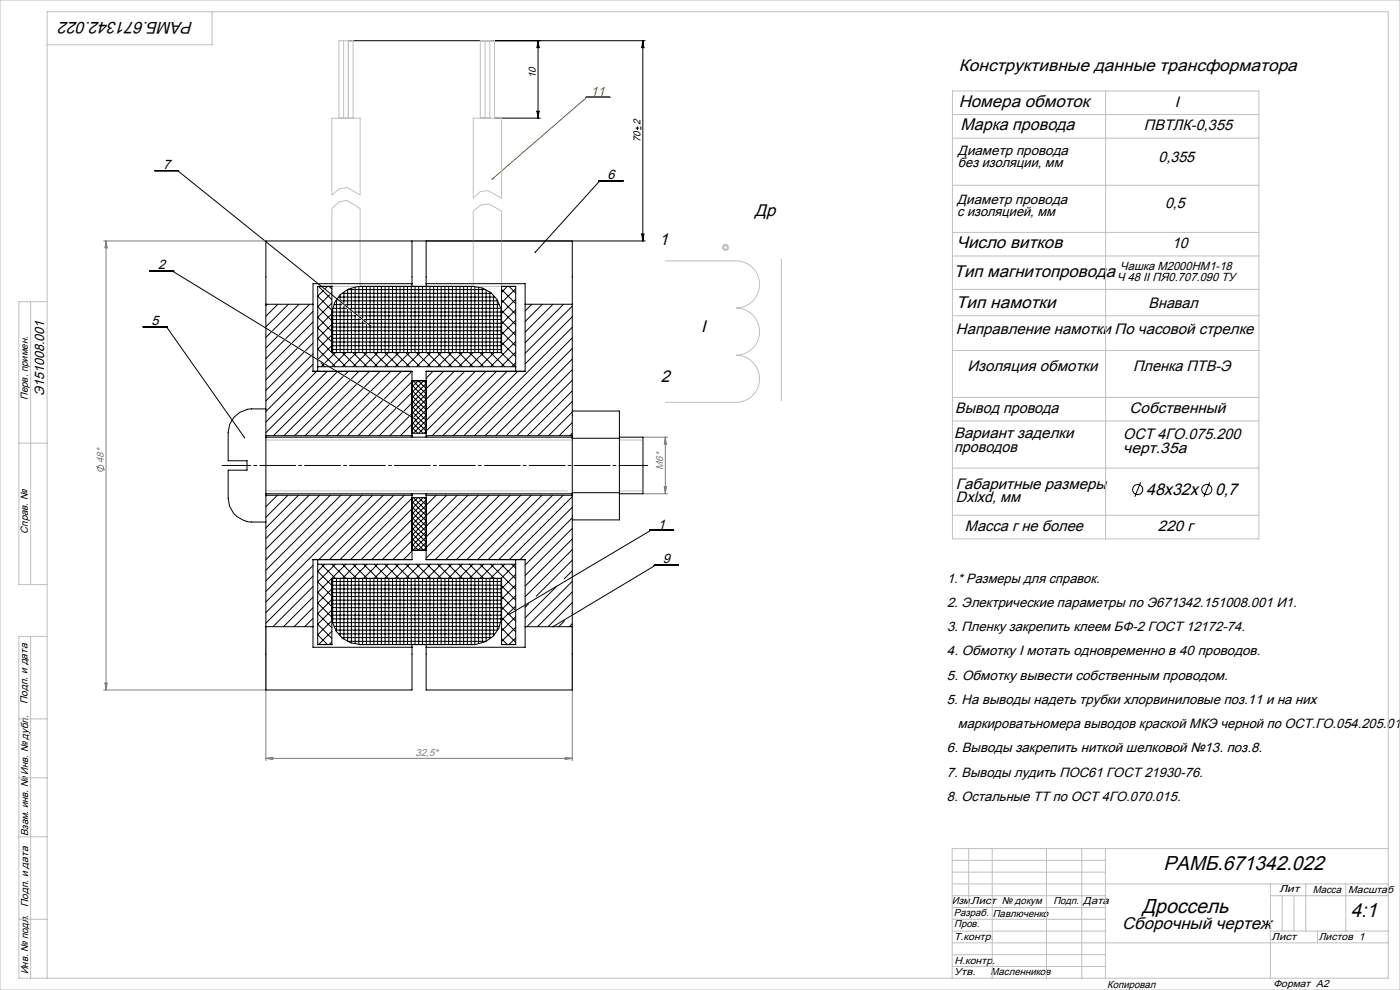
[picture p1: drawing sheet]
<svg xmlns="http://www.w3.org/2000/svg" width="594mm" height="420mm" viewBox="0 0 594 420" stroke-linecap="round" stroke-linejoin="round" font-family="sans-serif">
<g fill="none" stroke="#808080" stroke-width=".42">
<path d="M44 102.2h68.8M45 102.2l.4 3a.45 .45 0 0 0-.4-.4 .45 .45 0 0 0-.5 .4zM45 102.2v190.5M40.8 197.9l3.7 1.5M272.8 185.5h10.5M282.3 185.5l.4 3a.45 .45 0 0 0-.4-.5 .45 .45 0 0 0-.5 .5zM282.3 185.5v24M272.8 209.5h10.5M281.8 206.5a.45 .45 0 0 0 .5 .4 .45 .45 0 0 0 .4-.4l-.4 3zM112.8 265.9v56.8M242.8 265.9v56.8M44 292.7h68.8"/>
<path d="M44.5 289.7a.45 .45 0 0 0 .5 .4 .45 .45 0 0 0 .4-.4l-.4 3zM112.8 321.7l3-.4a.45 .45 0 0 0-.4 .4 .45 .45 0 0 0 .4 .5zM112.8 321.7h130M239.8 321.3l3 .4-3 .5a.45 .45 0 0 0 .4-.5 .45 .45 0 0 0-.4-.4z"/>
<circle cx="42.7" cy="198.6" r="1.29"/>
</g>
<g fill="none" stroke="#000" stroke-width=".42">
<path d="M147.8 17.3h125.9M228.3 17.3l.4 3a.45 .45 0 0 0-.4-.5 .45 .45 0 0 0-.5 .5zM228.3 17.3v32.8M272.7 17.3l.5 3a.45 .45 0 0 0-.5-.5 .45 .45 0 0 0-.4 .5zM272.7 17.3v84.9M209.8 50.1h19.5M227.8 47.1a.45 .45 0 0 0 .5 .4 .45 .45 0 0 0 .4-.4l-.4 3zM269.7 54.4h1.5M270.4 53.6v1.5M271.9 53.6v1.5M65.6 72.4h10.2M75.8 72.7l81.3 65.5"/>
<path d="M254.1 76.8h10.2M254.1 77.1l-27 29.9M272.3 99.2a.45 .45 0 0 0 .4 .5 .45 .45 0 0 0 .5-.5l-.5 3zM63.5 115h10.2M73.7 115.4l102.6 62.5M174.8 102.2h98.9M60.7 138.7h10.2M70.9 139.1l32.8 46.6M483.9 204.6l-2.4 6.2M513.2 204.6l-2.4 6.2M275.6 225h10.2M275.6 225.3l-59.4 35.3"/>
<path d="M277.6 239.8h10.2M277.6 240.1l-43 25.8"/>
<circle cx="482.7" cy="207.7" r="2.15"/>
<circle cx="512" cy="207.7" r="2.15"/>
</g>
<g fill="none" stroke="#c0c0c0" stroke-width=".42">
<path d="M0 0h594v420h-594zM90 5v14h-70M145.8 17.3v32.8M147.8 17.3v32.8M205.8 17.3v32.8M207.8 17.3v32.8M404.1 38.6h130v190h-130zM469.1 38.6v190M140.8 50.1h12v32.6l-5.6-3.2-3.3 .6-3.1 2.6zM143.8 50.1v-32.8h6v32.8M200.8 50.1h12v34l-5.8-3.3-3.3 .5-2.9 2.8zM203.8 50.1v-32.8h6v32.8"/>
<path d="M404.1 48.6h130M404.1 58.6h130M404.1 78.6h130M140.8 88.5l3.1-2.9 3.2-.6 5.7 3.5v33h-12zM200.8 89.5l3.1-2.5 3.3-.5 5.6 3v32h-12zM404.1 98.6h130M282.3 110.7h30a10 10 0 0 1 10 10 10 10 0 0 1-10 10 10 10 0 0 1 10 10 10 10 0 0 1-10 10 10 10 0 0 1 10 10 10 10 0 0 1-10 10h-30M331.5 110v60M404.1 108.6h130M13 128v120M20 128h-12v120h12M404.1 122.8h130"/>
<path d="M404.1 134h130M404.1 148.7h130M404.1 168.6h130M404.1 178.6h130M8 188h12M112.7 186.7h130.1M262.8 186.7h9.7M404.1 198.6h130M112.7 208.3h128.1M262.8 208.3h9.7M404.1 218.6h130M13 270v145"/>
<path d="M20 270h-12v145h581v-410h-569v410M8 305h12M8 330h12M8 355h12M411 360v25M421 360v55M444 360v55M459 360v55M469 360v55M589 360h-185v55M404 365h65M404 370h65"/>
<path d="M404 375h185M404 380h65M539 375v40M539 380h50M544 380v15M549 380v15M554 375v20M571 375v20M8 390h12M404 390h65M404 395h65M404 400h185"/>
<path d="M404 385h65M539 395h50M559 395v5M404 405h65M404 410h65"/>
</g>
<circle cx="307.8" cy="105" r="1" fill="none" stroke="#c0c0c0" stroke-width="1" stroke-linecap="butt"/>
<path d="M94.2 197.5h180.6" fill="none" stroke="#000" stroke-width=".42" stroke-dasharray="15.2 1.3 1.3 1.3" stroke-dashoffset="3.1"/>
<path d="M248.5 41.3h10.2M248.5 41.6l-39.7 34.4" fill="none" stroke="#808000" stroke-width=".42"/>
<path d="M226.9 106.8v.5l.4-.1v-.4zM103.5 185.5l.1 .4h.4l-.1-.5zM156.9 138v.4l.4-.1v-.4zM234.4 265.7v.4h.4v-.4zM216 260.4v.4h.4v-.4zM176.1 177.7v.4h.4v-.4z" fill="#000"/>
<path d="M208.6 75.8h.4v.4h-.4z" fill="#808000"/>
<path d="M272.7 17.3l.5 3a.45 .45 0 0 0-.5-.5 .45 .45 0 0 0-.4 .5zM272.3 99.2a.45 .45 0 0 0 .4 .5 .45 .45 0 0 0 .5-.5l-.5 3zM228.3 17.3l.4 3a.45 .45 0 0 0-.4-.5 .45 .45 0 0 0-.5 .5zM227.8 47.1a.45 .45 0 0 0 .5 .4 .45 .45 0 0 0 .4-.4l-.4 3z" fill="#000"/>
<g fill="#808080">
<path d="M44.5 289.7a.45 .45 0 0 0 .5 .4 .45 .45 0 0 0 .4-.4l-.4 3zM45 102.2l.4 3a.45 .45 0 0 0-.4-.4 .45 .45 0 0 0-.5 .4z"/>
<path d="M282.3 185.5l.4 3a.45 .45 0 0 0-.4-.5 .45 .45 0 0 0-.5 .5zM281.8 206.5a.45 .45 0 0 0 .5 .4 .45 .45 0 0 0 .4-.4l-.4 3z"/>
<path d="M112.8 321.7l3-.4a.45 .45 0 0 0-.4 .4 .45 .45 0 0 0 .4 .5zM239.8 321.3l3 .4-3 .5a.45 .45 0 0 0 .4-.5 .45 .45 0 0 0-.4-.4z"/>
</g>
<g fill="none" stroke="#000" stroke-width=".42">
<path d="M112.8 129.1v136.8M112.8 129.1h20M113.4 129.1l-.6 .6M117.9 129.1l-5.1 5.1M122.4 129.1l-9.5 9.5M126.9 129.1l-11.2 11.2M131.4 129.1l-12.9 12.9M132.8 136.6l-8.8 8.8M132.8 132.1l-11.5 11.6M132.8 129.1v28.5h42M134.8 121.5h6M135.2 121.5l5.6 5.6"/>
<path d="M137.3 123.1l-2.5 2.5 6 6M138.9 121.5l-.9 .9M139.7 121.5l1.1 1.2M139.8 125.1l-5 5 6 6M140.8 137.6l-6 6 12 12M140.8 133.1l-6 6 6 6h72M140.8 128.6l-6 6 6 6M140.8 124.1l-.2 .3M140.8 138.7h72M140.8 137.1h14.2M140.8 135.6h12.2M140.8 134h10.2"/>
<path d="M140.9 132.4h8.1M141.2 131.2v18.4M141.3 130.8h5.7M141.7 129.2h3.3M142.5 127.6h.5M142.7 127.4v22.2M143.6 126h66.4M144.3 125.1v2.3M144.3 128.7v20.9M144.6 127.6h66.6M145.2 124.4h63.4M145.9 123.9v4.7"/>
<path d="M145.9 129.9v19.7M146.6 129.2h65.2M147.4 122.9h58.5M147.5 122.8v7.1M147.5 131.2v18.4M148.6 130.8h63.9M149.1 122.3v8.9M149.1 132.4v17.2M150.6 132.4h62.1M150.7 121.8v10.6M150.7 133.7v15.9M152.3 121.6v12.1"/>
<path d="M152.3 135v14.6M152.6 134h60.2M152.8 121.5a12 12 0 0 0-12 12M152.8 121.5h48M153.9 121.5v13.4M153.9 136.2v13.4M154.6 135.6h58.2M155.4 121.5v14.7M155.4 137.5v12.1M156.6 137.1h56.2M157 121.5v16M157 138.3v11.3"/>
<path d="M158.6 121.5v28.1M160.2 121.5v28.1M161.8 121.5v28.1M163.4 121.5v28.1M165 121.5v28.1M166.6 121.5v28.1M168.1 121.5v28.1M169.7 121.5v28.1M171.3 121.5v28.1M172.9 121.5v28.1M174.5 121.5v28.1M174.8 120.3v-18.1h-62v26.9"/>
<path d="M174.8 120.3h-42v8.8M174.8 120.3v1.2M176.1 121.5v28.1M177.7 121.5v28.1M179.3 121.5v28.1M180.8 120.3v-18.1h62v26.9M180.8 120.3h42v8.8M180.8 120.3v29.3M182.4 121.5v28.1M184 121.5v28.1M185.6 121.5v28.1M187.2 121.5v28.1l-6 6"/>
<path d="M188.8 121.5v28.1M190.4 121.5v28.1M192 121.5v28.1M193.5 121.5v28.1M195.1 121.5v28.1M196.7 121.5v28.1M198.3 121.5v28.1M199.9 121.5v28.1M200.8 121.5a12 12 0 0 1 12 12M201.5 121.7v27.9M203.1 121.9v27.7M204.7 122.2v27.4"/>
<path d="M206.2 123v26.6M207.8 123.9v25.7M209.4 125.4v24.2M211 127.2v22.4M212.6 131.6v18M212.8 122.8l6 6M212.8 127.3l6 6M212.8 131.8l6 6M212.8 136.3l6 6M212.8 121.5h6M215.2 121.5l-2.4 2.5M216 121.5l2.8 2.8"/>
<path d="M218.8 135.9l-6 6h-72M218.8 131.4l-6 6M218.8 126.9l-6 6M218.8 122.5l-6 6M222.8 129.1h20M222.8 129.1v28.5h-42M225.6 129.1l-2.8 2.8M230.1 129.1l-7.3 7.3M234.6 129.1l-11.8 11.8M239.1 129.1l-16.3 16.3M242.8 138.9l-46 45.9M242.8 129.9l-20 20"/>
<path d="M242.8 134.4l-20 20M242.8 129.1v136.8M114.9 141l-2.1 2.1M117.7 142.7l-4.9 4.9M120.5 144.4l-7.7 7.7M123.3 146.1l-10.5 10.5M126.1 147.8l-13.3 13.3M128.9 149.5l-16.1 16.1M131.7 151.2l-18.9 18.9M132.8 154.6l-20 20M132.8 150.1l-.4 .4M132.8 145.6l-3.2 3.2"/>
<path d="M132.8 141.1l-6 6M132.8 157.5h42v27.3M134.3 157.6l-21.5 21.5M134.8 155.6v1.9M134.8 155.6v-34.1h6v28.1h72v-28.1h6v34.1M134.8 155.6h84M136.2 154l1.6 1.6M137.2 154.6l-.9 1M138.8 157.6l-26 26M140.8 146.6l-5.6 5.6M140.8 142.1l-6 6 7.5 7.5M140.8 148.3h72"/>
<path d="M140.8 146.7h72M140.8 143.5h72M140.8 140.3h72M142.3 149.6l-4.3 4.3M142.8 158l-26.8 26.8M145.3 149.6l6 6M145.6 159.7l-25.1 25.1M146.8 149.6l-6 6M147.7 157.6l-1.4 1.4M149.8 149.6l6 6M151.3 149.6l-6 6M152.2 157.6l-3.1 3.1"/>
<path d="M154.3 149.6l6 6M155.8 149.6l-6 6M156.7 157.6l-4.8 4.8M158.7 149.6l6.1 6M160.3 149.6l-6.1 6M161.2 157.6l-6.5 6.5M163.2 149.6l6 6M164.7 149.6l-6 6M165.7 157.6l-8.2 8.2M167.7 149.6l6 6M169.2 149.6l-6 6M170.2 157.6l-9.9 9.9"/>
<path d="M172.2 149.6l6 6M173.7 149.6l-6 6M174.7 157.6l-11.6 11.6M176.7 149.6l6 6M178.2 149.6l-6 6M181.2 149.6l6 6M182.7 149.6l-6 6M183.7 157.6l-2.9 2.9M185.7 149.6l6 6M188.2 157.6l-16.8 16.7M190.2 149.6l6 6M191.7 149.6l-6 6"/>
<path d="M192.6 157.6l-18.4 18.4M194.7 149.6l6 6M196.2 149.6l-6 6M197.1 157.6l-27.2 27.2M199.2 149.6l6 6M200.7 149.6l-6 6M201.6 157.6l-26.2 26.2M203.6 149.6l6.1 6M205.2 149.6l-6.1 6M206.1 157.6l-26.2 26.2M208.1 149.6l6 6M209.6 149.6l-6 6"/>
<path d="M210.6 157.6l-27.2 27.2M212.6 149.6l6 6M212.8 140.8l6 6M212.8 145.3l6 6M215.1 157.6l-27.2 27.2M218.8 155.6v1.9M218.8 153.9l-1.7 1.7M218.8 149.4l-6.2 6.2M218.8 144.9l-10.7 10.7M218.8 140.4l-6 6M219.6 157.6l-27.3 27.2M222.8 157.5h-42v27.3"/>
<path d="M242.8 156.8l-28 28M242.8 152.3l-32.5 32.5M242.8 147.8l-37 37M242.8 143.4l-41.5 41.4M112.8 173.5l-8 .2a10.7 10.7 0 0 0-8 12.4v9.4h8v4h-8v9.3a10.7 10.7 0 0 0 8 12.5l8 .2M148.4 161.4l-23.4 23.4M151.2 163.1l-21.7 21.7M154 164.8l-20 20M156.8 166.5l-18.3 18.3M159.5 168.2l-16.5 16.6M162.3 169.9l-14.9 14.9M165.1 171.7l-13.2 13.1"/>
<path d="M167.9 173.4l-11.5 11.4M170.7 175.1l-9.8 9.7M173.5 176.8l-8.1 8M174.8 165.6l6 6M174.8 170.1l6 6M174.8 174.6l6 6-3.1 3.2M174.8 163.4l6 6M174.8 167.9l6 6M174.8 172.4l6 6M174.8 179.1l4.7 4.7M174.8 161.5h6M174.8 161.6h6"/>
<path d="M174.9 177.6l-.1 .1M175.2 161.6l-9.4 9.3M175.3 161.6l5.5 5.5-6 6.1M176.1 178.2l4.7 4.7M177.4 161.6l-2.6 2.6M177.5 161.6l3.3 3.3M179.7 161.6l-11.1 11M179.8 161.6l1 1.1M180.8 176.2l-6 6M180.8 162.7l-6 6M180.8 171.7l-5.2 5.2M242.8 179.3l-5.6 5.5"/>
<path d="M242.8 174.8l-10 10M242.8 170.3l-14.5 14.5M242.8 165.8l-19 19M242.8 161.3l-23.5 23.5M242.8 174.4h20v46.2h-20M112.8 185.5h130M112.8 184.8h62M174.8 184.8v.7M174.8 184.4l-.4 .4M174.8 181.3l2.5 2.5M174.8 183.6l.2 .2M174.8 183.8h6"/>
<path d="M180.8 184.8v.7M180.8 184.8h62M242.8 183.8l-1.1 1M242.8 185.9h20M262.8 185.5h10v24h-10M112.8 209.5h130M112.8 210.1h62M113.2 210.1l-.4 .4M117.7 210.1l-4.9 4.9M122.2 210.1l-9.4 9.4M126.7 210.1l-13.9 13.9M131.1 210.1l-18.3 18.4"/>
<path d="M135.6 210.1l-22.8 22.8M140.1 210.1l-27.3 27.3M144.6 210.1l-31.8 31.8M149.1 210.1l-36.3 36.3M153.6 210.1l-40.8 40.8M158.1 210.1l-45.3 45.3M162.6 210.1l-27.3 27.3M167.1 210.1l-27.3 27.3M171.6 210.1l-27.3 27.3M174.8 209.5v.6M174.8 215l6 6-6 6.1M174.8 219.5l6 6"/>
<path d="M174.8 212.8l6 6M174.8 217.3l6 6M174.8 210.1v27.4h-42M174.8 211.1h6M175 211.1l-26.2 26.3M175.4 211.1l5.4 5.4M177.3 211.1l-2.5 2.5M177.7 211.1l3.1 3.2M179.5 211.1l-26.2 26.3M179.9 211.1l.9 .9M180.8 209.5v.6M180.8 216.6l-6 6"/>
<path d="M180.8 212.1l-6 6M180.8 210.1v27.4h42M180.8 210.1h62M185 210.1l-27.2 27.3M189.5 210.1l-27.2 27.3M194 210.1l-27.2 27.3M198.5 210.1l-23.2 23.2M203 210.1l-23.2 23.2M207.5 210.1l-26.7 26.7M212 210.1l-27.3 27.3M216.5 210.1l-27.3 27.3M220.9 210.1l-27.2 27.3"/>
<path d="M225.4 210.1l-27.2 27.3M229.9 210.1l-27.2 27.3M234.4 210.1l-27.2 27.3M238.9 210.1l-27.2 27.3M242.8 219.7l-20 20M242.8 215.2l-22.2 22.2M242.8 210.7l-26.6 26.7M242.8 209h20M132.8 239.9l-20 20M134.8 237.5v1.9M134.8 239.4v34h6v-28h72v28.1l6-.1v-34M134.8 239.4h84"/>
<path d="M136.3 239.4l6 6M137.8 239.4l-3 3 6 6M140.8 239.4l6 6M142.3 239.4l-7.5 7.5 6 6M145.3 239.4l6 6M146.8 239.4l-12 12 6 6M149.8 239.4l6 6M151.3 239.4l-6 6M154.2 239.4l6.1 6M155.8 239.4l-6 6M158.7 239.4l6 6M160.3 239.4l-6 6"/>
<path d="M163.2 239.4l6 6M164.8 239.4l-6.1 6M167.7 239.4l6 6M169.2 239.4l-6 6M172.2 239.4l6 6M173.7 239.4l-6 6M174.8 233.8l-3.5 3.6M174.8 224l6 6M174.8 228.5l4.9 4.8M174.8 233l.4 .3M174.8 221.8l6 6M174.8 226.2l6 6"/>
<path d="M174.8 230.7l2.6 2.6M174.8 233.5h6M174.8 233.3h6M174.8 237.4h-42v28.5M176.7 239.4l6 6M178.2 239.4l-6 6M180.8 230.1l-3.3 3.2M180.8 225.6l-6 6M180.8 237.4h42v28.5M181.2 239.4l6 6v28M182.7 239.4l-6 6M185.7 239.4l6 6"/>
<path d="M187.2 239.4l-6 6M190.2 239.4l6 6M191.7 239.4l-6 6M194.7 239.4l6 6M196.2 239.4l-6 6M199.1 239.4l6.1 6M200.7 239.4l-6 6M203.6 239.4l6 6M205.2 239.4l-6 6M208.1 239.4l10.7 10.6M209.7 239.4l-6.1 6M212.6 239.4l6.2 6.2"/>
<path d="M214.1 239.4l-6 6M217.1 239.4l1.7 1.7M218.6 239.4l-6 6M218.8 237.5v1.9M242.8 237.6l-15.3 15.4M242.8 233.2l-20 20M242.8 228.7l-20 20M242.8 224.2l-20 20M132.8 257.8l-8 8.1M132.8 253.4l-12.5 12.5M132.8 248.9l-17 17M132.8 244.4l-20 20"/>
<path d="M140.8 258.8l-6 6 6 6M140.8 254.3l-6 6 6 6M140.8 249.8l-6 6 6 6M140.8 259.4h72M140.8 257.8h72M140.8 256.2h72M140.8 254.6h72M140.8 253h72M140.8 251.4h72M140.8 249.9h72M140.8 248.3h72M140.8 246.7h72"/>
<path d="M141.2 245.4v18.8M142.7 245.4v22.5M144.3 245.4v24.3M145.9 245.4v25.7M147.5 245.4v26.6M149.1 245.4v27.4M150.7 245.4v27.7M152.3 245.4v27.9M153.9 245.4v28M155.4 245.4v28M157 245.4v28M158.6 245.4v28"/>
<path d="M160.2 245.4v28M161.8 245.4v28M163.4 245.4v28M165 245.4v28M166.6 245.4v28M168.1 245.4v28M169.7 245.4v28M171.3 245.4v28M172.9 245.4v28M174.5 245.4v28M176.1 245.4v28M177.7 245.4v28"/>
<path d="M179.3 245.4v28M180.8 245.4v29.2M182.4 245.4v28M184 245.4v28M185.6 245.4v28M188.8 245.4v28M190.4 245.4v28M192 245.4v28M193.5 245.4v28M195.1 245.4v28M196.7 245.4v28M198.3 245.4v28"/>
<path d="M199.9 245.4v28M201.5 245.4v28M203.1 245.4v27.7M204.7 245.4v27.2M206.2 245.4v26.6l-58.5 .1M207.8 245.4v25.5M209.4 245.4v24.3M211 245.4v22.1M212.6 245.4v17.8M212.8 248.5l6 6M212.8 253l5.6 5.6M212.8 257.5l6 6"/>
<path d="M218.8 257.2l-6 6M218.8 252.7l-6 6M218.8 248.2l-6 6M218.8 243.7l-6 6M224.4 256.1l-1.6 1.5M236.3 248.7l-13.5 13.4M242.8 246.6l-19.2 19.3M242.8 242.1l-3.4 3.4M242.8 255.6l-10.3 10.3M242.8 251.1l-14.7 14.8M112.8 265.9v26.8h62v-18.1M112.8 265.9h20"/>
<path d="M132.8 265.9v8.7h42M132.8 262.3l-3.5 3.6M140.8 261.4a12 12 0 0 0 12 12M140.8 272.3l-1.1 1.1M140.8 267.8l-5.6 5.6M140.8 263.3l-6 6 4.1 4.1M140.8 261h72M140.9 262.6h71.8M141.1 264.1h71.2M141.8 265.7h70.1M142.4 267.3h68.7M143.6 268.9h66.4"/>
<path d="M145.1 270.5h63.3M152.8 273.4h48M152.8 273.4v.1M174.8 273.5v1.1M200.8 273.4v.1M212.8 261.4a12 12 0 0 1-12 12M212.8 262l6 6M212.8 266.5l6 6M212.8 271l2.4 2.4M218.8 270.6l-2.8 2.8M218.8 266.1l-6 6M218.8 261.6l-6 6"/>
<path d="M222.8 265.9v8.7h-42M222.8 265.9h20M239.5 263.4l-2.5 2.5M242.8 265.9v26.8h-62v-18.1M242.8 264.6l-1.3 1.3M242.8 260.1l-.1 .1"/>
</g>
<g font-size="8.5">
<text x="493.7" y="369.2">РАМБ.671342.022</text>
<text x="484.6" y="387.5">Дроссель</text>
<text x="573.1" y="388.9">4:1</text>
</g>
<g font-size="7.1">
<text x="81.9" y="9.5" transform="rotate(-180 81.9 9.5)">РАМБ.671342.022</text>
<text x="406.8" y="30.3">Конструктивные данные трансформатора</text>
<text x="406.8" y="45.3">Номера обмоток</text>
<text x="407.6" y="55.1">Марка провода</text>
<text x="320.3" y="91.5">Др</text>
<text x="279.8" y="104.1">1</text>
<text x="405.9" y="105.2">Число витков</text>
<text x="404.7" y="117.5">Тип магнитопровода</text>
<text x="405.7" y="130.8">Тип намотки</text>
<text x="297.4" y="140.8">I</text>
<text x="280.4" y="162.2">2</text>
<text x="486.3" y="210">48х32х</text>
<text x="515.6" y="210">0,7</text>
<text x="476.1" y="394.3">Сборочный чертеж</text>
</g>
<g font-size="6.4">
<text x="498.4" y="45.3">I</text>
<text x="485.3" y="55.1">ПВТЛК-0,355</text>
<text x="491.5" y="68.6">0,355</text>
<text x="494.3" y="88.3">0,5</text>
<text x="497.3" y="105.2">10</text>
<text x="487.3" y="130.8">Внавал</text>
<text x="405.6" y="141.9">Направление намотки По часовой стрелке</text>
<text x="410.4" y="157.3">Изоляция обмотки</text>
<text x="480.8" y="157.3">Пленка ПТВ-Э</text>
<text x="405.3" y="175.3">Вывод провода</text>
<text x="479.3" y="175.3">Собственный</text>
<text x="404.8" y="186">Вариант заделки</text>
<text x="404.8" y="191.8">проводов</text>
<text x="476.5" y="186.3">ОСТ 4ГО.075.200</text>
<text x="476.6" y="192">черт.35а</text>
<text x="405.6" y="207.3">Габаритные размеры</text>
<text x="405.6" y="213.1">Dxlxd, мм</text>
<text x="409.4" y="225.2">Масса г не более</text>
<text x="491.3" y="225.1">220 г</text>
</g>
<text font-size="5.7" fill="#808000" x="250.7" y="40.6">11</text>
<g font-size="5.7">
<text x="406.4" y="65.9">Диаметр провода</text>
<text x="69.2" y="71.7">7</text>
<text x="406.4" y="71">без изоляции, мм</text>
<text x="257.7" y="76">6</text>
<text x="406.1" y="86.4">Диаметр провода</text>
<text x="406.1" y="91.5">с изоляцией, мм</text>
<text x="67.1" y="114.3">2</text>
<text x="64.3" y="138">5</text>
<text x="18.8" y="168" transform="rotate(-90 18.8 168)">Э151008.001</text>
<text x="279.3" y="224.2">1</text>
<text x="281.2" y="239.1">9</text>
<text x="401.8" y="247.2">1.* Размеры для справок.</text>
<text x="401.8" y="257.5">2. Электрические параметры по Э671342.151008.001 И1.</text>
<text x="401.8" y="267.8">3. Пленку закрепить клеем БФ-2 ГОСТ 12172-74.</text>
<text x="401.8" y="278.1">4. Обмотку I мотать одновременно в 40 проводов.</text>
<text x="401.8" y="288.3">5. Обмотку вывести собственным проводом.</text>
<text x="401.8" y="298.6">5. На выводы надеть трубки хлорвиниловые поз.11 и на них</text>
<text x="406.4" y="308.9">маркироватьномера выводов краской МКЭ черной по ОСТ.ГО.054.205.01.</text>
<text x="401.8" y="319.2">6. Выводы закрепить ниткой шелковой №13. поз.8.</text>
<text x="401.8" y="329.5">7. Выводы лудить ПОС61 ГОСТ 21930-76.</text>
<text x="401.8" y="339.7">8. Остальные ТТ по ОСТ 4ГО.070.015.</text>
</g>
<g font-size="5">
<text x="474" y="119.1">Ч 48 II ПЯ0.707.090 ТУ</text>
<text x="475.3" y="114.6">Чашка М2000НМ1-18</text>
</g>
<g font-size="4.3">
<text x="227.4" y="33.1" transform="rotate(-90 227.4 33.1)">10</text>
<text x="271.8" y="53.1" transform="rotate(-90 271.8 53.1)">2</text>
<text x="271.8" y="60.4" transform="rotate(-90 271.8 60.4)">70</text>
<text x="11.9" y="169.7" transform="rotate(-90 11.9 169.7)">Перв. примен.</text>
<text x="11.9" y="226.4" transform="rotate(-90 11.9 226.4)">Справ. №</text>
<text x="11.7" y="298.6" transform="rotate(-90 11.7 298.6)">Подп. и дата</text>
<text x="11.9" y="328.7" transform="rotate(-90 11.9 328.7)">Инв. № дубл.</text>
<text x="11.9" y="354.8" transform="rotate(-90 11.9 354.8)">Взам. инв. №</text>
<text x="403.9" y="383.6">Изм.Лист № докум</text>
<text x="447" y="383.7">Подп.</text>
<text x="459.6" y="383.5">Дата</text>
<text x="542.8" y="378.5">Лит</text>
<text x="557" y="378.7">Масса</text>
<text x="572" y="378.9">Масштаб</text>
<text x="11.9" y="384.7" transform="rotate(-90 11.9 384.7)">Подп. и дата</text>
<text x="404.7" y="388.6">Разраб.</text>
<text x="421.2" y="389.1">Павлюченко</text>
<text x="404.8" y="393.4">Пров.</text>
<text x="404.8" y="398.7">Т.контр.</text>
<text x="539.5" y="398.9">Лист</text>
<text x="559.5" y="398.7">Листов 1</text>
<text x="11.9" y="413.4" transform="rotate(-90 11.9 413.4)">Инв. № подл.</text>
<text x="404.8" y="413.6">Утв.</text>
<text x="405" y="408.8">Н.контр.</text>
<text x="420.3" y="413.6">Масленников</text>
<text x="469.8" y="419">Копировал</text>
<text x="540.3" y="418.7">Формат А2</text>
</g>
<g font-size="4.3" fill="#808080">
<text x="44" y="196.5" transform="rotate(-90 44 196.5)">48*</text>
<text x="281.4" y="199.3" transform="rotate(-90 281.4 199.3)">М6*</text>
<text x="176.3" y="320.8">32,5*</text>
</g>
</svg>
